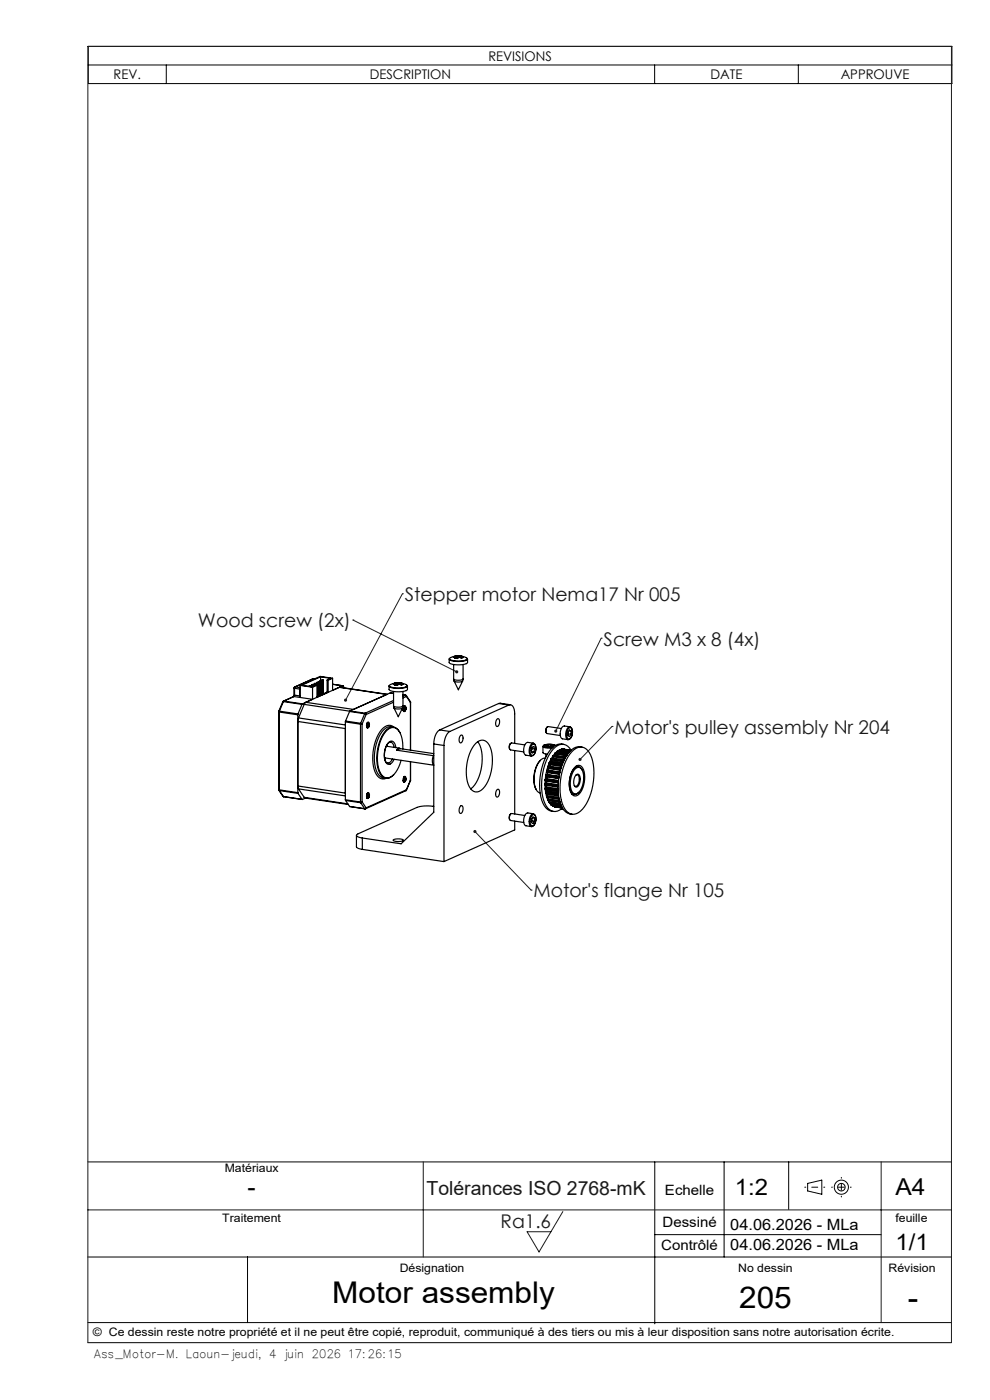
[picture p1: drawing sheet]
<svg xmlns="http://www.w3.org/2000/svg" width="210mm" height="297mm" viewBox="0 0 210 297" stroke-linecap="round" stroke-linejoin="round" font-family="sans-serif">
<g fill="none" stroke="#000" stroke-width=".21">
<path d="M18.7 9.8h183.2v7.9h-183.2zM18.7 13.8h183.2M35.3 13.8v3.9M138.9 13.8v3.9M169.3 13.8v3.9M18.6 246.5h183.2M138.9 246.5v34.3M153.6 246.5v20.2M167.3 246.5v10.1M171.3 251.1l3-.7v3l-3-.7zM18.6 266.7h183.2M52.5 266.6v14"/>
<path d="M138.9 261.9h48M18.6 284.8h183.2M18.6 280.6h183.2"/>
<circle cx="178.5" cy="251.9" r=".8"/>
<circle cx="178.5" cy="251.9" r="1.5"/>
</g>
<g fill="none" stroke="#191924" stroke-width=".21">
<path d="M74.9 131.5h.1M74.9 131.5l22 11M85.4 126h.1M85.4 126l-12.1 22.5M127.5 135.4h.1M127.5 135.4l-9.6 19.7M129.8 154.1h.1M129.8 154.1l-6.8 7M100.7 176.4l12 12.4M112.7 188.8h.1M18.6 256.7h183.2M89.8 246.5v20.2"/>
<path d="M119.4 257l-5.1 8.6-2.5-4.3h5.1M186.9 246.5v34.1M18.6 284.8v-275h183.2v275"/>
</g>
<path d="M170.7 251.9h4.2M176.4 251.9h4.1M178.5 253.9v-4.1" fill="none" stroke="#000" stroke-width=".21" stroke-dasharray="30.5 1.3 1.3 1.3" stroke-dashoffset="30.3"/>
<path d="M122.8 160.9v.4l.2-.2-.2 .2a.33 .33 0 0 0 .5 0 .33 .33 0 0 0 0-.4 .33 .33 0 0 0-.5 0zM100.5 176.2a.33 .33 0 0 0 .1 .5 .33 .33 0 0 0 .5-.3 .33 .33 0 0 0-.5-.3l.1 .3zM117.7 154.8l-.1 .3 .1 .3 .2-.3-.2 .3a.33 .33 0 0 0 .5-.3 .33 .33 0 0 0-.5-.3zM73 148.3v.3l.1 .2 .2-.3-.2 .3a.33 .33 0 0 0 .5-.1 .33 .33 0 0 0-.1-.4 .33 .33 0 0 0-.5 0zM96.7 142.3l-.1 .4 .3 .2 .2-.2-.2-.2 .3 .2-.1-.4z" fill="#191924"/>
<g fill="none" stroke="#000" stroke-width=".25">
<path d="M95.3 139.7v.2a4.4 4.4 0 0 0 3.9 0v.6a4.1 4.1 0 0 1-3.9 .1v-.8M96.5 139.2l-.3 .2 .6-.1M96.5 139.2v.1M96.8 139.5h.3M96.8 139.3v.3M97.1 139.2h-.6M97.1 139.2v.3M97.4 139.2l-1.1 .1-1 .4M97.4 139.2l.9 .1a.62 .62 0 0 1 .8 .6 4.4 4.4 0 0 1-3.8-.1v-.1M97.4 139.2h.6l-.3 .1M97.4 139.2h-.3M97.4 139.4l-.3 .1"/>
<path d="M97.4 139.4h.3M97.4 139.2v.2M97.7 139.3l.6 .2a.68 .68 0 0 1-.9-.1 .66 .66 0 0 1-1 .2l.4-.3M97.7 139.3v.2M59.1 151l.1 .1M59.1 151v16.5M59.1 150.9v.1M59.2 151.1l4 .5M59.2 151.1v16.5M59.3 150.9l-.1 .2M59.3 150.9h-.2M59.3 150.9l3.9 .6"/>
<path d="M60 148.9l-.9 2M60.1 148.7l-.1 .2M60.1 148.8l-.1 .1M60.1 148.8l-.8 2.1M60.1 148.8l4 .6M60.2 148.7l-.1 .1M60.2 148.7h-.1M60.2 148.7l3.9 .6M62.3 147.8h.1M62.3 147.8l-2.2 .9M62.4 147.7l-.1 .1M62.4 146h.1"/>
<path d="M62.4 146v1.7M62.4 147.8l-2.2 .9M62.5 147.5l-.1 .3M62.5 147.5l-.1 .2M62.5 146l1.1 .2M62.5 147.5l1.1 .1M62.5 146v1.5M62.5 145.7l-.1 .3M62.6 145.7l-.1 .3M62.6 145.7h-.1M62.6 145.7l.9 .2M63.2 151.6v16.6"/>
<path d="M63.2 151.5v.1M63.3 152.3l-.1 .8 10.1 1.5M63.3 152.3l10 1.5M63.5 145.9l.1 .3M63.6 146.2v1.4M63.7 145.4v2.6l-.1-.4M63.7 145.4l2.6 .4M63.7 146.1l-.1 .1M63.7 145.8l-.2 .1M63.7 147.6h-.1M64.1 149.4l-.9 2.1M64.1 149.3v.1"/>
<path d="M64.5 149.4l.4-.4 10.1 1.5M64.5 149.4l-1.2 2.9M64.5 149.4l9.7 1.5M65.6 145.5h.2M65.6 145.5v.1M65.8 145.5v.2M66 145.5h-.2M66 145.5v.2M66 145.5h-.4M66.1 145.3h.3M66.1 145.3v.4M66.3 144.1l.1-.1z"/>
<path d="M66.3 145.8v2.6l-3.9-.6M66.4 145.3v.3M66.4 144l-3.9 1.7M66.4 144l.2 .1M66.5 145.2l-.4 .1M66.5 145.2l-.1 .1M66.5 145.2v.4M66.7 145h.2M66.7 145v.5M66.9 145v.4M67 145h-.1M67 145h-.3"/>
<path d="M67 145v.3M67 145.3l.2 .1M67.2 144.8h.2M67.2 144.8v.6M67.2 145.4l-.9 .4M67.2 145.4v2.5M67.4 144.8v2.9M67.5 144.8h-.1M67.5 144.8h-.3M67.5 144.8v2.9M67.7 147.5l-.2 .1M67.7 144.5v3.1"/>
<path d="M67.7 144.5l.2 .1M67.9 144.6v2.9M68 143.6l2.2 .3-.8 .4M68 143.6l-4 1.8 2.2 .3 .8-.4M68 143.6v.9M68.1 147.4h.1M68.1 144.5l-.2 .1M68.1 144.5h-.4M68.1 144.5v2.9M68.2 144.3h.3M68.2 144.3v3M68.5 144.3v2.9"/>
<path d="M68.6 144.3h-.1M68.6 144.3h-.4M68.6 144.3v2.9M69.4 144.3h.2M69.4 146.8l-2.2 1M69.4 144.3v2.5M69.6 144.3v2.6l-.2-.1M70.5 145.2l2.2 .3M70.5 143.9v2.6M70.5 143.9l-.9 .4M70.5 143.9l-2.6-.4-4.2 1.9M73.1 145.9l-.4-.4-8.6 3.8"/>
<path d="M73.3 153.2l3.2 .4M73.3 153.2v16.5M73.3 153v.2M73.3 153l3.2 .4M74.2 150.9l3.2 .5M74.2 150.9l-.9 2.1M74.2 150.8v.1M74.2 150.8l3.2 .5M76.5 153.6v16.5M76.5 153.4l.3 .2M76.5 153.4v.2M76.8 153.6h-.3"/>
<path d="M76.8 153.6v16.5M77.4 151.4l.3 .2M77.4 151.4l-.9 2M77.4 151.3v.1M77.4 151.3l.3 .3M77.7 151.6l-.9 2M77.9 153.3v.6M77.9 153.4l-.1 .7zM77.9 153.3l.2-.1a.68 .68 0 0 1 .3 .7 .68 .68 0 0 1-.5 .5l-.2-.4zM77.9 153.3l-.1 .9M78 153.2l.1 .7-.3 .4M78.1 153.3v.6l-.2 .4"/>
<path d="M78.1 153.3v.7M78.3 153.6l-.2 .7M78.4 153.6l-.1 .4M78.4 153.7l-.2 .4-.3 .3M78.4 153.7h-.2l-.3 .7M82 158.3l2.7 .4M82.1 158.1v.2M82.1 147.3l-10.1-1.5 10.1 1.5M82.6 145.4v.2a4.4 4.4 0 0 0 3.8 0v.7a4.1 4.1 0 0 1-3.8 .1l-.1-.9M82.6 145.4a3.4 3.4 0 0 1 3.8 .1 4.1 4.1 0 0 1-3.8 0zM82.8 147l.7 .1M82.8 147l-8.6 3.8"/>
<path d="M82.8 147h.1M83.5 149.8l.1 .4M83.5 149.8a2.06 2.06 0 0 0 2 0M83.5 146.7v3.1M83.5 149l-5.8 2.6M83.5 148.6l-6.1 2.7M83.5 154.2a2.35 2.35 0 0 0-2.8 1.6 9.6 9.6 0 0 0-.6 8.2 1.83 1.83 0 0 0 1.2 1M83.5 154.2a1.71 1.71 0 0 0-2.6 .6 9.9 9.9 0 0 0-1.1 9.4 1.61 1.61 0 0 0 2.1 .9M83.6 150.2a2.07 2.07 0 0 0 1.8 0M83.6 150.2l.9 1.9 .9-1.9M83.6 158.6v-.3a.76 .76 0 0 0-.7-.9 .76 .76 0 0 0-.9 .7 3.7 3.7 0 0 0 0 3.7 .93 .93 0 0 0 1.2-.8M83.8 144.9l-.4 .2h.6"/>
<path d="M83.8 144.9v.2M84 158.6l-.1-.3a.92 .92 0 0 0-.7-1.1 .92 .92 0 0 0-1.1 .7 4.1 4.1 0 0 0-.1 4 .97 .97 0 0 0 1.5-.6l.1-.2M84 145.2l.4 .1M84 145.1v.3M84.2 159.2l7.7 1.1M84.4 144.9h-.6M84.4 144.9v.4M84.7 144.9l.6 .1h-.3M84.7 144.9h-.3M84.7 145.1l-.3 .2M84.7 145.1l.3 .1M84.7 144.9v.2"/>
<path d="M84.8 155.4a1.66 1.66 0 0 0-1.3-1.1 1.66 1.66 0 0 0-1.6 .6 9.4 9.4 0 0 0-1.3 9.2 1.64 1.64 0 0 0 1.4 1 1.64 1.64 0 0 0 1.5-.7M84.9 158.8a.48 .48 0 0 0-.7 .4M84.9 158.8l7.1 1.1M84.9 158.8l-.7 .4M85 145l.5 .2a.68 .68 0 0 1-.9 0 .66 .66 0 0 1-.9 .1l.3-.2M85 145v.3M85.4 158.9a5.1 5.1 0 0 0-1.3-4.4 1.73 1.73 0 0 0-2.3 .7 9.4 9.4 0 0 0-1.1 8.8 1.6 1.6 0 0 0 1.3 1 1.6 1.6 0 0 0 1.5-.7l1.1-1.5 .5-1.5M85.5 149.8l-.1 .4M85.5 146.7v3.1M85.5 147.4l.5 .1M85.6 149.9l-.1 .8 .2-.8M85.7 149.8l-.1 .7"/>
<path d="M85.7 149.8l.1-.1a.68 .68 0 0 1 .3 .7 .68 .68 0 0 1-.4 .6l-.2-.5zM85.7 149.8l-.2 .9M85.8 149.7l.1 .7-.3 .5 .2-.3 .2-.4h.1M85.8 149.8v.6l-.1 .4M85.9 149.9l-.1 .6M86 147.5l.2 .2M86 147.5h.1M86 147.5l-.5 .2M86 147.5l.2 .1M86.1 150.2l-.2 .6M86.1 150.2l-.1 .3M86.1 150.2l-.1 .5-.3 .2"/>
<path d="M86.2 147.6v.1M86.2 147.6l.8 1.2M86.2 147.7l.9 1.3M86.2 147.7l-.7 .4M87 148.8l.1 .2M87.1 149h.1M87.1 149v10.1M92 157.8l2.2 .3M92 157.8v14.5l-6.9 6.7-8.2-1.2M93.3 154.9a3.5 3.5 0 0 0-1.3 2.9M93.3 154.9l2.1 .3M94.2 158.1v24.7"/>
<path d="M95.4 155.2a3.5 3.5 0 0 0-1.2 2.9M96.2 144.1l.1 .4M96.2 144.1a2.06 2.06 0 0 0 2 0M96.2 141v3.1M96.3 144.5a2.07 2.07 0 0 0 1.8 0M96.3 144.5l.9 1.8 .9-1.8M97.7 156l.1-.1a.99 .99 0 0 1-.1 1.7l-.3-.5v-.6zM98.2 144.1l-.1 .4M98.2 141v3.1M100.9 157.7a1.73 1.73 0 0 1 1.8-.6 1.73 1.73 0 0 1 1.3 1.5 9.7 9.7 0 0 1-1.5 8.7 1.73 1.73 0 0 1-1.9 .7 1.73 1.73 0 0 1-1.3-1.5 9.7 9.7 0 0 1 1.6-8.8zM101.3 157.3a9 9 0 0 1-.3 8.7l-1.2 1.4M105.5 152.5l.1-.1a1.01 1.01 0 0 1-.2 1.7l-.3-.5 .1-.7z"/>
<path d="M105.8 149.2l2.5 .3M105.8 149.2l2.1 .4M105.8 149.2l-12.5 5.7M107.9 149.6a.93 .93 0 0 1 1.2 .9l.1 7.2M107.9 149.6l-12.5 5.6M108.3 157.7a.99 .99 0 0 0-.2 1.2M109.2 159.2v13.5M111.3 158l-2.8-.4a.96 .96 0 0 0-.2 1.5l2.8 .4M112.7 157.8l.4-.1a1.66 1.66 0 0 1-.3 2.7h-.1a1.78 1.78 0 0 1 0-2.6zM112.8 159.5l.4 .1M112.8 158.7l.1 .1M112.9 158.8l-.2 .5"/>
<path d="M112.9 158.8l.5 .1M112.9 158l.3-.2a1.56 1.56 0 0 1-.3 2.5 1.68 1.68 0 0 1 0-2.3zM113.1 157.7l-1.1-.2a1.74 1.74 0 0 0-.4 2.7l1.1 .2M113.4 158.9l-.2-.5-.3 .1-.2 .7 .2 .5 .3-.1M113.4 158.9l-.2 .7M115.2 158.4v1.3l.9 .3M115.2 158.4a2.3 2.3 0 0 0 1.9 .3M115.8 160v.6M116.1 154.2a.99 .99 0 0 0-.2 1.3M116.2 158.1h.7M116.2 158.1l-.4 .1 .4 .2M116.2 158.4h.7"/>
<path d="M116.2 158.1v.3M116.9 158.1l.4 .1-.4 .2M116.9 158.1v.3M117.7 160v.3M117.7 160l2.5 .4M117.8 158.2a2.5 2.5 0 0 0-2.5 0l1 .3h1.1M117.8 159.8l-.1 .2M117.8 159.8l2.5 .4M117.8 159.8h.1M117.8 159.8l2.5 .3M117.8 158.1a2.39 2.39 0 0 0-2.6 .2M118.2 159.5v.3"/>
<path d="M118.2 159.5l2.3 .4M118.2 159.4v.1M118.2 159.4h.1M118.2 159.4l2.4 .3M118.2 159.3h.1M118.6 159.2v.2M118.6 159.2l2.1 .4M118.7 159.1l-.1 .1M118.7 159.1l2.2 .3M118.7 159.1h.1M118.8 159.1h-.1M118.8 159.1l2.1 .3"/>
<path d="M119.1 154.6l-2.8-.5a.96 .96 0 0 0-.2 1.5l2.7 .4M119.1 159.1h.1M119.2 158.9l-.1 .2M119.2 158.9h.1M119.2 158.9l1.9 .3M119.5 157.9a3.1 3.1 0 0 0-3.4 2.1 13 13 0 0 0-1 10.4 2.54 2.54 0 0 0 2.3 1.7M119.7 158.9l1.4 .3a2.13 2.13 0 0 0-3.7-.3 12.5 12.5 0 0 0-1.8 11.5 2.16 2.16 0 0 0 1.5 1.7 2.16 2.16 0 0 0 2.2-.7l-1.6-.2M119.7 158.9a2.85 2.85 0 0 0-2.8 2.1 10.9 10.9 0 0 0-.6 8.9 2.14 2.14 0 0 0 1.5 1.3M119.7 158.9l-.1 .1M120.5 156.9h.1M120.6 155.3v.4M120.6 155.7l-.1 .1"/>
<path d="M120.6 155.7l.5 .1M120.6 154.5l.4-.1a1.56 1.56 0 0 1-.4 2.4 1.68 1.68 0 0 1 0-2.3zM120.7 155l.4 .1M120.9 154.2l.4 .3 .1 .8M120.9 154.2a1.76 1.76 0 0 0-.4 2.7M120.9 154.2h.1M120.9 154.2l-1.2-.2a1.76 1.76 0 0 0-.4 2.7l1.2 .2M121.1 155.1l-.3-.2-.3 .5v.7l.3 .2 .3-.5M121.1 155.1v.7M121.2 159.5a2.21 2.21 0 0 1 2.3-1 2.21 2.21 0 0 1 1.8 1.7 12.5 12.5 0 0 1-1.8 11.5 2.21 2.21 0 0 1-2.2 1 2.21 2.21 0 0 1-1.8-1.6 12.5 12.5 0 0 1 1.7-11.6zM121.4 155.3a1.5 1.5 0 0 1-.9 1.6M123.5 158.5a3.2 3.2 0 0 0-3.5 2.1 12.9 12.9 0 0 0-.9 10.4 2.51 2.51 0 0 0 2.2 1.7"/>
<path d="M59.1 167.5v.1M59.1 167.5l.1 .1M59.1 167.6l.2 .1M59.1 167.6l.9 1.3M59.2 167.6l.1 .1M59.2 167.6l4 .6M59.3 167.7l3.9 .6M59.3 167.7l.8 1.3M60 168.9l.1 .1M60.1 169l4 .6M63.2 168.2v.1M63.2 168.3l.9 1.3 .7-.3"/>
<path d="M63.3 167.4l-.1-.7 10.1 1.6M63.3 167.4l10 1.4M63.3 167.4l1.2 1.8M64.5 169.2l.2 .1 9.2 1.4M64.5 169.2l9.3 1.3M73.3 169.7v.1M73.3 169.7l3.2 .4M73.3 169.8l3.2 .5M73.3 169.8l.9 1.3M74.2 171.1h.1M74.2 171.1l3.2 .5M75.6 177.2v2.5l.5 .3 .8 .2"/>
<path d="M76.5 170.1v.2M76.5 170.3l.9 1.3M76.8 170.1h-.3M76.8 170.1l-.3 .2M76.8 170.1l.9 1.3M76.9 177.8v2.4M77.4 171.6h.1M77.5 171.6h-.1M77.7 171.4l-.3 .2M77.7 171.4l-.2 .2M77.9 168.3v.6M77.9 168.4l-.1 .7z"/>
<path d="M77.9 168.3l.2-.1a.68 .68 0 0 1 .3 .6 .68 .68 0 0 1-.5 .6l-.2-.5zM77.9 168.3l-.1 .9M78.1 168.3v.7M78.3 168.6l-.2 .7M78.4 168.6l-.1 .4M78.4 168.6l-.2 .5-.3 .3M78.4 168.6h-.2l-.1 .5-.3 .2 .3-.4-.1-.7 .1 .4-.2 .7M81.3 165l.6 .1M81.3 165h.1M81.7 160.8l-.1 .2M83.4 178.1a2.7 2.7 0 0 1 2.2 .1 2.09 2.09 0 0 1-2.2 0zM85.6 164.9l-.1 .7"/>
<path d="M85.7 164.8l-.1 .6M85.7 164.9l-.2 .7M85.7 164.8l.1-.1a.68 .68 0 0 1 .3 .7 .68 .68 0 0 1-.4 .5l-.2-.4zM85.7 164.8l-.2 .9M85.8 164.7l.1 .7-.3 .4M85.8 164.8v.6l-.1 .4M85.9 164.8l-.1 .7M86.1 167.7l-8.6 3.9M86.1 165.1l-.2 .7M86.1 165.1l-.1 .4M86.1 165.2l-.1 .4-.3 .3M86.1 165.2l-.1-.1-.4 .8"/>
<path d="M86.2 167.5l-.1 .2M86.2 167.5v.1M86.2 167.5l-8.5 3.9M86.2 167.6l-.1 .1M87.1 165.5v.1M87.1 161.6v3.9M87.1 165.5l-.9 2M87.1 165.6l-.9 2M87.1 165.5h.1M91.9 160.3l-.2 1.1 .3 .9-10.4-1.5M92 171.1a7.9 7.9 0 0 0-3.6 .2l-12.8 5.8 .3 .4 1 .3M92 160.3h-.1"/>
<path d="M97.7 171l.3-.1a1.15 1.15 0 0 1-.3 1.7 1 1 0 0 1 0-1.6zM105.4 167.6l.3-.2a1.02 1.02 0 0 1-.3 1.7l-.3-.6zM108.3 172.7a.99 .99 0 0 0-.2 1.2M109.2 174.2v1.9l-15 6.7M111.3 173l-2.8-.4a.96 .96 0 0 0-.2 1.5l2.8 .4M112.7 175.4h.1M112.8 174.1l-.1 .1M112.8 173.7v.4M112.8 174.1l.6 .1M112.9 173l.3-.2a1.56 1.56 0 0 1-.3 2.4 1.68 1.68 0 0 1 0-2.2zM113 173.5h.4M113.1 172.6a1.63 1.63 0 0 1 .2 2.5l-.6 .2"/>
<path d="M113.1 172.6a1.77 1.77 0 0 0-.4 2.8M113.1 172.6h.1M113.1 172.6l-1.1-.1a1.75 1.75 0 0 0-.4 2.7l1.1 .2M113.4 173.5l-.3-.2-.4 .5v.7l.4 .2 .3-.5M113.4 173.5v.7M114.6 161.3a6 6 0 0 0-.9 6.2M115.6 166.4l.1 .2 2.7 .4M115.6 166.4h.1M115.6 166.4l2.8 .4M115.6 167.3h.1M115.6 167.3l2.8 .4M115.6 167.3l2.8 .6"/>
<path d="M115.6 165.5l.1 .1M115.6 165.5h.1M115.6 165.5l2.8 .4M115.7 160.8a2.01 2.01 0 0 0-1.7 1.5 6 6 0 0 0 0 5.5l.6 .4M115.7 166.2l-.1 .2M115.7 166.2l2.7 .4M115.7 167.1l-.1 .2M115.7 167.1l2.7 .4M115.7 165.6l.2 .1M115.7 165.6l2.7 .4-2.5-.3M115.7 165.3l-.1 .2M115.7 165.3l2.7 .4"/>
<path d="M115.8 168.2h.1M115.8 168.2l2.7 .4M115.8 168.2l2.7 .5M115.8 164.5v.2M115.8 164.5l2.8 .4M115.8 164.5h.1M115.8 168v.2M115.8 168l2.6 .4M115.8 164.7l.2 .1M115.8 164.7l2.7 .4M115.9 166.1l-.2 .1M115.9 166.1l2.5 .4"/>
<path d="M115.9 164.3l-.1 .2M115.9 164.3l2.7 .4M115.9 166.9l-.2 .2M115.9 166.9l2.5 .4M115.9 165.7v.4M115.9 165.2l-.2 .1M115.9 165.2l2.6 .4M115.9 166.6v.3M115.9 169h.1M115.9 169l2.7 .4M116 163.6v.2M116 163.6l2.7 .4"/>
<path d="M116 167.8l-.2 .2M116 167.8l2.4 .3M116 163.6h.1M116 164.8l-.1 .4M116 164.8l2.5 .4M116 168.8l-.1 .2M116 168.8l2.5 .4M116 163.8l.1 .1M116 163.8l2.7 .4M116 167.5v.3M116 164.3h-.1M116 164.3l2.6 .4"/>
<path d="M116.1 163.4l-.1 .1M116.1 163.4l2.7 .4M116.1 168.5l-.1 .3M116.1 168.5l2.4 .4M116.1 163.9l-.1 .4M116.1 163.9l2.6 .4M116.1 168.3v.2M116.2 169.7l2.6 .4M116.2 169.7h.1M116.2 169.5v.2M116.2 169.5l2.5 .3M116.2 162.6v.3"/>
<path d="M116.2 162.6l2.8 .4M116.2 162.6h.1M116.2 162.6l.1-.1 2.7 .4M116.2 162.9l.1 .1M116.2 162.9l2.7 .4M116.3 169.2l-.1 .3M116.3 169.2l2.3 .3M116.3 163v.4h-.2M116.3 163l2.6 .4M116.3 169.1v.1M116.5 170v.3M116.5 170l2.3 .4"/>
<path d="M116.5 170.3l2.4 .3M116.5 170.3h.1M116.5 162l.1 .2M116.5 162l2.7 .4M116.5 161.8v.2M116.5 161.8l2.8 .4M116.5 161.8h.1M116.5 161.8l2.8 .3M116.6 169.8l-.1 .2M116.6 162.2v.4M116.6 162.2l2.5 .4M116.8 170.5l.1 .2"/>
<path d="M116.8 170.5l2.2 .3M116.9 161.2v.3M116.9 161.2l2.6 .4M116.9 170.7l2.2 .4M116.9 170.7h.1M116.9 170.3l-.1 .2M116.9 161v.2M116.9 161l2.7 .4M116.9 161h.1M116.9 161l2.7 .3M116.9 161.5v.2M116.9 161.5l2.5 .4"/>
<path d="M117.2 170.8l.1 .2M117.2 170.8l1.9 .3M117.3 170.8h-.1M117.3 160.6v.3M117.3 160.6l2.5 .3M117.3 171l1.9 .3M117.3 171h.1M117.3 160.3v.3M117.3 160.3l2.7 .4M117.3 160.3l2.6 .4M117.3 160.9v.1M117.3 160.9l2.4 .3"/>
<path d="M117.7 171.1v.1M117.7 171.2h.1M119.1 171.6l.4 .1M121.3 168.4l.5 .2M121.9 162.8a1.03 1.03 0 0 1 1.1-.4 1.03 1.03 0 0 1 .8 .9 5.5 5.5 0 0 1-1.2 5.4 1.01 1.01 0 0 1-1.6-.7 5.8 5.8 0 0 1 .9-5.2zM122 163.1a.87 .87 0 0 1 .9-.3 .87 .87 0 0 1 .7 .7 4.8 4.8 0 0 1-1 4.7 .92 .92 0 0 1-1.5-.7 5 5 0 0 1 .9-4.4zM122.1 162.6h.6M122.1 164.5l.4-.1a1.59 1.59 0 0 1-.4 2.4l-.3-.2M122.3 164.3l.2-.1a1.07 1.07 0 0 1 .6 1.5l-.3 .7a.58 .58 0 0 1-.9 .4 2.25 2.25 0 0 1 .4-2.5zM123.5 163.4a.96 .96 0 0 0-.8-.8 .96 .96 0 0 0-1 .6 4.8 4.8 0 0 0-.3 5.2 .97 .97 0 0 0 1.4-.3M76.9 180.2l17.3 2.6"/>
</g>
<g font-size="6.3">
<text x="70.5" y="276.3">Motor assembly</text>
<text x="156.8" y="277.5">205</text>
<text x="192.6" y="277.5">-</text>
</g>
<g font-size="4.9">
<text x="52.5" y="253.5">-</text>
<text x="189.9" y="253.5">A4</text>
</g>
<g font-size="4.8">
<text x="155.9" y="253.5">1:2</text>
<text x="189.9" y="265.2">1/1</text>
</g>
<text font-size="4.1" fill="#191924" x="90.5" y="253.5">Tolérances ISO 2768-mK</text>
<g font-size="4" fill="#191924">
<text x="85.9" y="127.5">Stepper motor Nema17 Nr 005</text>
<text x="42" y="133.1">Wood screw (2x)</text>
<text x="128" y="136.9">Screw M3 x 8 (4x)</text>
<text x="130.3" y="155.7">Motor's pulley assembly Nr 204</text>
<text x="113.2" y="190.4">Motor's flange Nr 105</text>
<text x="106.2" y="260.4">Ra1.6</text>
</g>
<g font-size="3.3">
<text x="154.9" y="260.9">04.06.2026 - MLa</text>
<text x="154.9" y="265.2">04.06.2026 - MLa</text>
</g>
<g font-size="3">
<text x="141.1" y="253.5">Echelle</text>
<text x="140.5" y="260.4">Dessiné</text>
<text x="140.3" y="265.2">Contrôlé</text>
</g>
<g font-size="2.8">
<text x="24.1" y="16.8">REV.</text>
<text x="78.4" y="16.8">DESCRIPTION</text>
<text x="103.6" y="12.9">REVISIONS</text>
<text x="150.7" y="16.8">DATE</text>
<text x="178.3" y="16.8">APPROUVE</text>
</g>
<g font-size="2.5">
<text x="47.7" y="248.6">Matériaux</text>
<text x="47.2" y="259.2">Traitement</text>
<text x="189.9" y="259.2">feuille</text>
<text x="84.8" y="269.7">Désignation</text>
<text x="156.6" y="269.7">No dessin</text>
<text x="188.5" y="269.7">Révision</text>
<text x="19.7" y="283.4">© Ce dessin reste notre propriété et il ne peut être copié, reproduit, communiqué à des tiers ou mis à leur disposition sans notre autorisation écrite.</text>
<text x="20" y="288">Ass_Motor-M. Laoun-jeudi, 4 juin 2026 17:26:15</text>
</g>
</svg>
